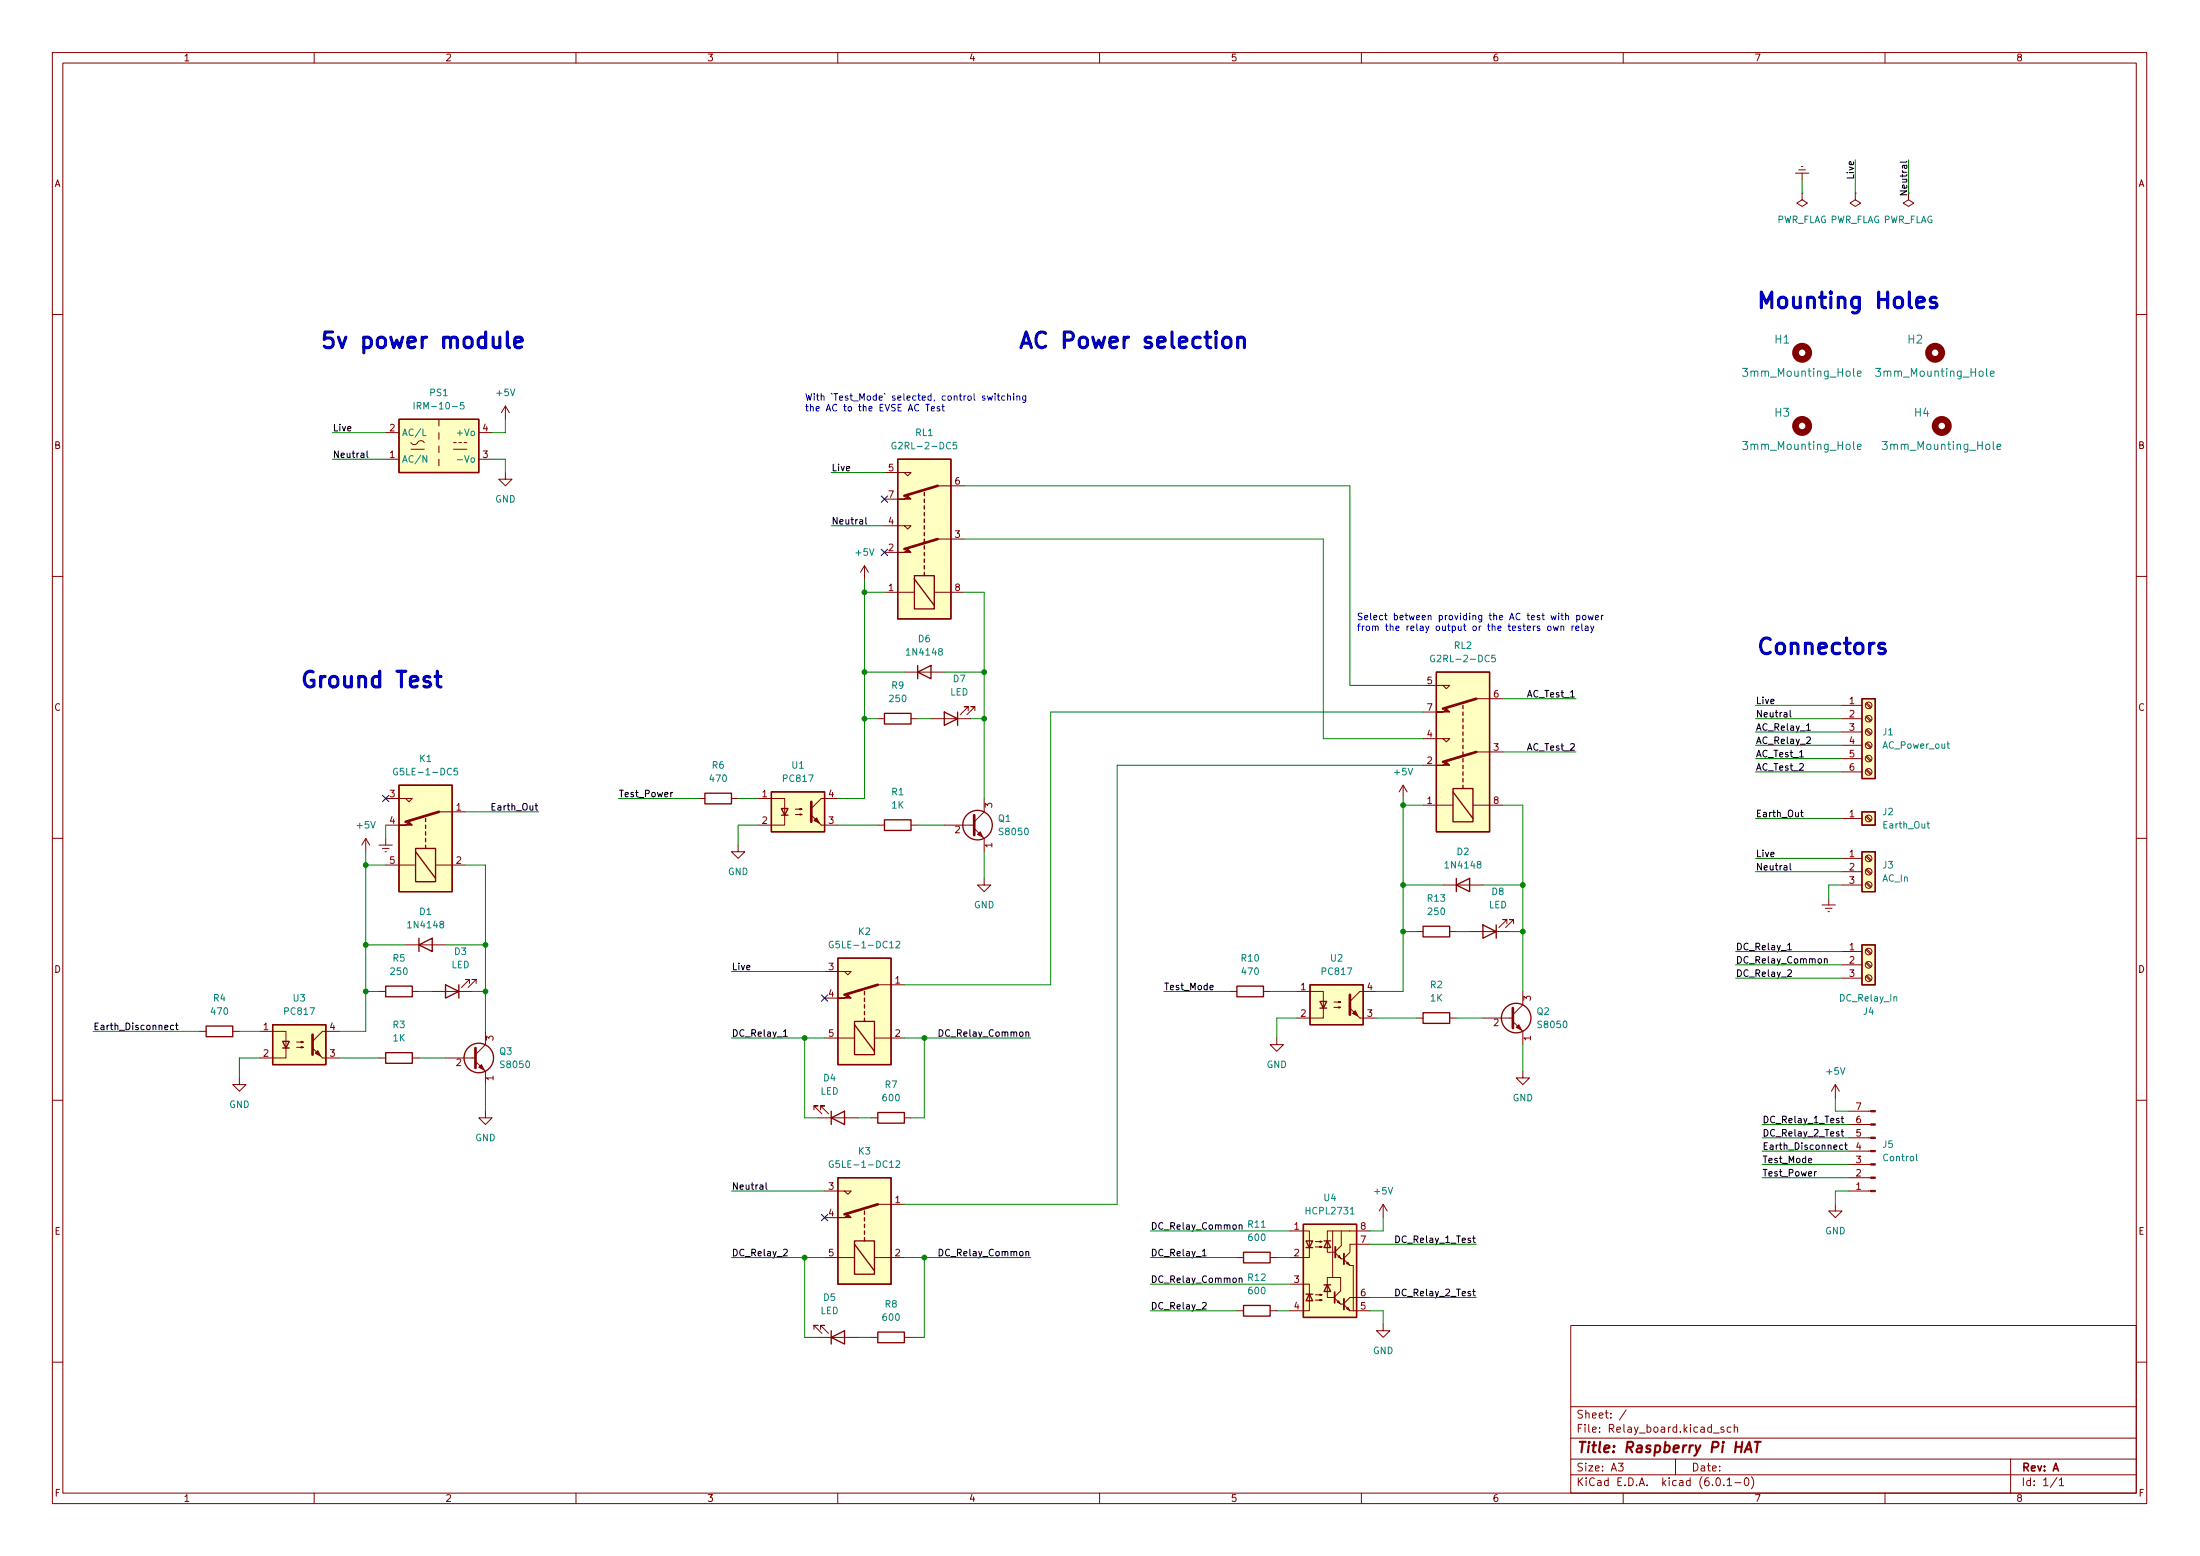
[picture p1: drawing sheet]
<svg xmlns="http://www.w3.org/2000/svg" width="420mm" height="297mm" viewBox="0 0 420 297" stroke-linecap="round" stroke-linejoin="round" font-family="sans-serif">
<g fill="none" stroke="#840000" stroke-width=".19">
<path d="M10 10h400v277h-400zM12 12h396v273h-396zM60 10v2M110 10v2M160 10v2M210 10v2M260 10v2M310 10v2M360 10v2M342.9 33.1h2.5M343.5 32.4h1.3M344 31.8h.3"/>
<path d="M344.2 36.9v1.2l1 .7-1 .6-1-.6 1-.7M344.2 36.9h.1M344.2 33.1v1.2M354.3 36.9v1.2l1 .7-1 .6-1-.6 1-.7M354.3 36.9h.1M364.5 36.9v1.2l1 .7-1 .6-1-.6 1-.7M10 60h2M96.5 77.5l-.7 1.3M96.5 77.5v2.5M96.5 77.5l.8 1.3M408 60h2M73.7 87.7h2.5"/>
<path d="M73.7 82.6h2.5M78.5 85.8h2.5M78.5 84.5a.8 .8 0 0 0 .8 .4 .8 .8 0 0 0 .6-.6 .73 .73 0 0 1 1.1 .2M83.8 80v1.3M83.8 82.6v1.3M83.8 85.1v1.3M83.8 87.7v1.2M86.6 85.8h2.6M86.6 84.5h.5M87.6 84.5h.5M88.6 84.5h.6M91.4 87.7h2.6"/>
<path d="M91.4 82.6h2.6M96.5 90.2v1.3h1.3l-1.3 1.2-1.3-1.2h1.3M168.9 90.2h5.1l-.6 .6-.7-.6M168.9 95.3h2.5M179.1 92.7h5M10 110h2M165.1 108l-.8 1.3M165.1 108v2.5M165.1 108l.8 1.3M168.9 100.4h5.1l-.6 .6-.7-.6M168.9 113.1h5.7M168.9 105.4h2.5"/>
<path d="M178.4 113.1h5.7M179.1 102.9h5M408 110h2M167.6 137.2h1.3M172.7 128.3h7.6M174 137.2h1.3M177.8 137.2h7.6M184.9 135.7v-.8h-.8h.8l-1.5 1.5M186.2 135.7v-.8h-.8h.8l-1.5 1.5M271.8 130.8h5.1l-.7 .7-.6-.7M271.8 135.9h2.5M281.9 133.4h5.1"/>
<path d="M351.8 137.2h3.8M351.8 134.7h3.8M351.8 139.7h3.8M356.3 139.4l.9 .8M356.3 136.9l.9 .8M356.3 134.3l.9 .9M356.5 139.2l.9 .9M356.5 136.7l.9 .8M356.5 134.1l.9 .9M73.7 152.4h5l-.6 .7-.6-.7M73.7 157.5h2.5M83.8 155h5.1"/>
<path d="M133.3 152.4h1.3M139.7 152.4h1.3M144.8 152.4h5.1v5.1h-5.1M151.9 155.5h1.3l-.4 .1v-.2l.4 .1M151.9 154.5h1.3l-.4 .1v-.3l.4 .2M156.8 157.5h3.2M160 152.4h-3.2l-1.9 1.9M167.6 157.5h1.3M174 157.5h1.3M180.3 157.5h5.8M186.1 158.2l1.9 1.9v2.5M188 152.4v2.6l-1.9 1.9"/>
<path d="M268 149.9l-.8 1.3M268 149.9v2.5M268 149.9l.7 1.3M271.8 141h5.1l-.7 .6-.6-.6M271.8 153.7h5.7M271.8 146.1h2.5M281.3 153.7h5.7M281.9 143.5h5.1M351.8 142.3h3.8M351.8 144.8h3.8M351.8 147.4h3.8M351.8 156.2h3.8"/>
<path d="M356.3 147l.9 .9M356.3 144.5l.9 .8M356.3 141.9l.9 .9M356.3 155.9l.9 .9M356.5 146.8l.9 .9M356.5 144.3l.9 .8M356.5 141.8l.9 .8M356.5 155.7l.9 .9M10 160h2M69.8 160.1l-.7 1.2M69.8 160.1v2.5M69.8 160.1l.8 1.2"/>
<path d="M72.4 161.3h2.5M73 162h1.3M73.5 162.6h.3M73.7 160.1v1.2M73.7 165.1h5.7M83.2 165.1h5.7M141 161.3v1.3h1.2l-1.2 1.3-1.3-1.3h1.3M188 167.7v1.2h1.2l-1.2 1.3-1.3-1.3h1.3M270.5 177.8h1.3M275.6 168.9h7.6M276.9 177.8h1.2M280.7 177.8h7.6"/>
<path d="M287.8 176.3v-.7h-.8h.8l-1.5 1.5M289.1 176.3v-.7h-.8h.8l-1.6 1.5M348 172.8h2.5M348.6 173.4h1.3M349.1 174h.3M349.2 171.5v1.3M351.8 163.9h3.8M351.8 166.4h3.8M351.8 168.9h3.8M356.3 168.6l.9 .9M356.3 166.1l.9 .8M356.3 163.5l.9 .9"/>
<path d="M356.5 168.4l.9 .9M356.5 165.9l.9 .8M356.5 163.4l.9 .8M408 160h2M38.1 196.9h1.3M44.4 196.9h1.3M49.5 196.9h5.1v5.1h-5.1M56.6 199.9h1.3l-.4 .2v-.3l.4 .1M56.6 198.9h1.3l-.4 .1v-.2l.4 .1M64.8 196.9h-3.2l-1.9 1.9M72.4 189.3h1.3M77.5 180.4h7.6"/>
<path d="M78.7 189.3h1.3M82.5 189.3h7.7M89.7 187.7v-.7h-.8h.8l-1.6 1.5M90.9 187.7v-.7h-.7h.7l-1.5 1.5M92.7 196.9v2.5l-1.9 1.9M157.5 185.5h5.1l-.7 .6-.6-.6M157.5 198.2h5.7M157.5 190.5h2.5M167 198.2h5.7M167.6 188h5.1M234.9 189.3h1.3M241.3 189.3h1.3"/>
<path d="M243.8 198.2v1.2h1.3l-1.3 1.3-1.2-1.3h1.2M247.6 189.3h5.1v5h-5.1M254.8 192.3h1.2l-.3 .1v-.2l.3 .1M254.8 191.3h1.2l-.3 .1v-.2l.3 .1M259.7 194.3h3.2M262.9 189.3h-3.2l-1.9 1.9M270.5 194.3h1.3M276.9 194.3h1.2M283.2 194.3h5.7M288.9 195l1.9 1.9v2.5M290.8 189.3v2.5l-1.9 1.9M351.8 181.6h3.8"/>
<path d="M351.8 184.2h3.8M351.8 186.7h3.8M356.3 186.4l.9 .8M356.3 183.9l.9 .8M356.3 181.3l.9 .9M356.5 186.2l.9 .9M356.5 183.7l.9 .8M356.5 181.1l.9 .9M10 210h2M45.7 205.8v1.2h1.3l-1.3 1.3-1.3-1.3h1.3M61.6 202h3.2M72.4 202h1.3"/>
<path d="M78.7 202h1.3M85.1 202h5.7M90.8 202.6l1.9 1.9v2.5M92.7 212.1v1.3h1.3l-1.3 1.3-1.3-1.3h1.3M155.4 211.9v-.8h.8h-.8l1.6 1.5M156.2 213.4h7.6M156.7 211.9v-.8h.8h-.8l1.5 1.5M166.4 213.4h1.2M172.7 213.4h1.3M290.8 204.5v1.3h1.3l-1.3 1.2-1.2-1.2h1.2M350.5 207l-.7 1.3M350.5 207v2.6"/>
<path d="M350.5 207l.8 1.3M353.1 212.1h4.2M353.1 214.7h4.2M353.1 217.2h4.2M353.1 219.7h4.2M408 210h2M157.5 227.4h5.1l-.7 .6-.6-.6M157.5 232.4h2.5M167.6 229.9h5.1M246.4 235h3.7v5.1h-3.7M251.2 238h1.3l-.4 .2v-.3l.4 .1M251.2 237h1.3l-.4 .1v-.2l.4 .1"/>
<path d="M253.5 238v1.1h1.5M254.5 235v8.9h-1v3.8h1.3M255 239.2l1.2 1.1h.5M255.5 239.9l.3-.2 .2 .5zM256.2 235v2.8l-1.2 1.1M257.7 235h3.9M257.8 235h-4.3v3.2M257.8 239.1l-1.1 1.1M261.6 237.5h-3.8v1.4M264.2 229.9l-.8 1.3M264.2 229.9v2.5M264.2 229.9l.7 1.3"/>
<path d="M350.5 229.9v1.3h1.3l-1.3 1.2-1.3-1.2h1.3M353.1 222.3h4.2M353.1 224.8h4.2M353.1 227.4h4.2M155.4 253.8v-.8h.8h-.8l1.6 1.5M156.2 255.3h7.6M156.7 253.8v-.8h.8h-.8l1.5 1.5M157.5 240.1h5.7M166.4 255.3h1.2M167 240.1h5.7M172.7 255.3h1.3M236.2 250.2h1.3"/>
<path d="M236.2 240.1h1.3M242.6 250.2h1.2M242.6 240.1h1.2M246.4 245.1h3.7v5.1h-3.7M251.2 248.2h1.3l-.4 .1v-.2l.4 .1M251.2 247.2h1.3l-.4 .1v-.2l.4 .1M254.5 243.9h1.5v2.5l-1.1 1.2M254.9 247.8l1.1 1.2h.5M255.7 248.3l.2 .5-.5-.2zM256.7 249.1l1.1 1.1h3.8M256.7 240.4l1.1 1.2h.6v8.6M257.2 249.8l.2-.2 .3 .5z"/>
<path d="M257.2 241.2l.2-.2 .3 .5zM261.6 247.7h-3.8l-1.1 1.1M264.2 252.8v1.2h1.2l-1.2 1.3-1.3-1.3h1.3M300 253h108v32h-108zM10 260h2M300 278.5h108M300 274.5h108M300 268.5h108M309.1 279.3h.9l-.5 .6 .4 .1v.7l-.2 .1-.6-.1M310.6 269.1l-1.3 2M320 278.5v3M327.2 273.6h1.2"/>
<path d="M329.2 272.5l-.3-.1-.3 .2 .1 .2 .5 .2v.3h-.6M330.6 272.5l-.5-.1-.2 .3 .1 .6h.6M331.2 272.6l.2-.2 .4 .1 .1 .9M331.2 271.9v1.5M384 278.5v6.5M408 260h2M60 285v2M110 285v2M160 285v2M210 285v2M260 285v2M300 281.5h108"/>
<path d="M310 285v2M327.9 282.2l.2-.1a.8 .8 0 0 1 .5 .8 .8 .8 0 0 1-.5 .7 1 1 0 0 1-.2-1.4zM329.2 283.5v.1M329.9 282.5l.4-.4v1.5M329.9 283.6h.8M331.4 283h1.1M333.3 282.3l.2-.2a.8 .8 0 0 1 .5 .8 .8 .8 0 0 1-.5 .7l-.2-.1-.2-.5zM334.5 281.9a1.72 1.72 0 0 1 0 2.3M360 285v2M392.9 282l-1.3 2M393.3 282.5l.4-.4v1.5M393.3 283.6h.8"/>
<circle cx="356.9" cy="134.7" r=".63"/>
<circle cx="356.9" cy="137.2" r=".63"/>
<circle cx="356.9" cy="139.7" r=".63"/>
<circle cx="356.9" cy="156.2" r=".63"/>
<circle cx="356.9" cy="147.4" r=".63"/>
<circle cx="356.9" cy="144.8" r=".63"/>
<circle cx="356.9" cy="142.3" r=".63"/>
<circle cx="356.9" cy="163.9" r=".63"/>
<circle cx="356.9" cy="166.4" r=".63"/>
<circle cx="356.9" cy="168.9" r=".63"/>
<circle cx="356.9" cy="184.2" r=".63"/>
<circle cx="356.9" cy="186.7" r=".63"/>
<circle cx="356.9" cy="181.6" r=".63"/>
</g>
<path d="M333.2 277.2l.9-2 .4 2M333.4 276.7h1M335.1 275.2h1.2M335.7 275.2l-.2 2" fill="none" stroke="#840000" stroke-width=".4"/>
<g fill="#ffffc2" stroke="#ffffc2" stroke-width=".19">
<path d="M355.6 162.6h2.5v7.6h-2.5z"/>
<path d="M355.6 180.4h2.5v7.6h-2.5z"/>
<path d="M248.9 233.7h10.2v17.8h-10.2z"/>
<path d="M76.2 149.9h10.2v20.3h-10.2z"/>
<path d="M147.3 151.2h10.2v7.6h-10.2z"/>
<path d="M250.2 188h10.1v7.6h-10.1z"/>
<path d="M76.2 80h15.2v10.2h-15.2z"/>
<path d="M160 224.8h10.2v20.3h-10.2z"/>
<path d="M52.1 195.6h10.1v7.6h-10.1z"/>
<path d="M355.6 133.4h2.5v15.2h-2.5z"/>
<path d="M355.6 155h2.5v2.5h-2.5z"/>
<path d="M160 182.9h10.2v20.3h-10.2z"/>
<path d="M171.4 87.7h10.2v30.4h-10.2z"/>
<path d="M274.3 128.3h10.2v30.5h-10.2z"/>
</g>
<g fill="none" stroke="#840000" stroke-width=".25">
<path d="M76.2 80h15.2v10.2h-15.2zM171.4 87.7h10.2v30.4h-10.2zM176.5 94v.7M176.5 95.3v.6M176.5 96.6v.6M176.5 97.8v.7M176.5 99.1v.6M174.6 109.9h3.8v6.3h-3.8zM174.6 110.5l3.8 5.1M176.5 100.4v.6M176.5 101.6v.7M176.5 102.9v.6"/>
<path d="M176.5 104.2v.6M176.5 105.4v.7M176.5 106.7v.7M176.5 108v.6M176.5 109.3v.6M168.9 136.2h5.1v2h-5.1zM175.3 128.3l2.5-1.3v2.6zM175.3 127v2.6M180.3 135.9l2.6 1.3-2.6 1.3zM182.9 135.9v2.6M274.3 128.3h10.2v30.5h-10.2zM279.4 134.7v.6"/>
<path d="M279.4 135.9v.7M279.4 137.2v.6M279.4 138.5v.6M279.4 139.7v.7M355.6 133.4h2.5v15.2h-2.5zM76.2 149.9h10.2v20.3h-10.2zM81.3 156.2v.7M81.3 157.5v.7M81.3 158.8v.6M134.6 151.4h5.1v2.1h-5.1zM147.3 151.2h10.2v7.6h-10.2zM149.2 154.3h1.3l-.6 1.3z"/>
<path d="M149.2 155.6h1.3M168.9 156.5h5.1v2h-5.1zM277.5 150.5h3.8v6.4h-3.8zM277.5 151.2l3.8 5M279.4 141v.6M279.4 142.3v.6M279.4 143.5v.7M279.4 144.8v.7M279.4 146.1v.6M279.4 147.4v.6M279.4 148.6v.7M279.4 149.9v.6"/>
<path d="M355.6 155h2.5v2.5h-2.5zM79.4 162h3.8v6.3h-3.8zM79.4 162.6l3.8 5.1M80 179.1v2.5M81.3 160.1v.6M81.3 161.3v.7M271.8 176.8h5.1v2.1h-5.1zM278.1 168.9l2.6-1.2v2.5zM278.1 167.7v2.5M283.2 176.6l2.5 1.2-2.5 1.3zM285.7 176.6v2.5M355.6 162.6h2.5v7.6h-2.5z"/>
<path d="M39.4 195.9h5v2h-5zM52.1 195.6h10.1v7.6h-10.1zM54 198.8h1.2l-.6 1.3zM73.7 188.3h5v2h-5zM80 180.4l2.5-1.3v2.5zM85.1 188l2.5 1.3-2.5 1.2zM87.6 188v2.5M160 182.9h10.2v20.3h-10.2zM163.2 195h3.8v6.3h-3.8zM163.2 195.6l3.8 5.1M165.1 189.3v.6M165.1 190.5v.7"/>
<path d="M165.1 191.8v.6M165.1 193.1v.6M165.1 194.3v.7M236.2 188.3h5.1v2h-5.1zM250.2 188h10.1v7.6h-10.1zM252.1 191.2h1.3l-.7 1.2zM252.1 192.4h1.3M271.8 193.3h5.1v2.1h-5.1zM355.6 180.4h2.5v7.6h-2.5zM54 200.1h1.2M73.7 201h5v2h-5zM158.7 213.4l2.6-1.3v2.6z"/>
<path d="M158.7 212.1v2.6M167.6 212.4h5.1v2h-5.1zM160 224.8h10.2v20.3h-10.2zM163.2 236.9h3.8v6.3h-3.8zM163.2 237.5l3.8 5.1M165.1 231.2v.6M165.1 232.4v.7M165.1 233.7v.7M165.1 235v.6M165.1 236.3v.6M237.5 239.1h5.1v2h-5.1zM248.9 233.7h10.2v17.8h-10.2z"/>
<path d="M249.4 236.9h1.3l-.6 1.3zM249.4 238.2h1.3M252.9 236.9h1.2M253.5 236.9l.6 1.3h-1.2zM158.7 255.3l2.6-1.3v2.6zM158.7 254v2.6M167.6 254.3h5.1v2h-5.1zM237.5 249.2h5.1v2h-5.1zM249.4 247.1h1.3M250.1 247.1l.6 1.2h-1.3zM252.9 245.3h1.2M253.5 245.3l.6 1.2h-1.2z"/>
<circle cx="186.7" cy="157.5" r="2.82"/>
<circle cx="289.6" cy="194.3" r="2.82"/>
<circle cx="91.4" cy="202" r="2.82"/>
</g>
<path d="M255 238v2.1M256.7 239.3v2M254.9 246.7v2M256.7 247.9v2.1" fill="none" stroke="#840000" stroke-width=".36"/>
<g fill="none" stroke="#008484" stroke-width=".19">
<path d="M79.1 76.8v1.3M88.6 76.8h-.6l-.1 .6 .2-.1 .4 .1 .1 .1v.5l-.2 .1-.5-.1M354.7 71.3l.8-.1-.1-.3-.5-.1-.2 .2 .1 .8h.6M380.1 71.3l.8-.1-.1-.3-.5-.1-.2 .2 .1 .8h.6M80.8 81.9v1.3h.6M81.5 87v1.2l-.7-1.2v1.2M87.3 87.8h1M171.1 84.5a.59 .59 0 0 0-.8 .6 .59 .59 0 0 0 .8 .5v-.4h-.2M182.7 84.4h-.6l-.1 .6 .2-.1 .4 .1 .1 .2v.4l-.2 .1-.5-.1M354.7 85.3l.8-.1-.1-.3-.5-.1-.2 .2 .1 .7h.6M381.4 85.3l.7-.1v-.3l-.5-.1-.2 .2 .1 .7h.6M273.9 125.1a.59 .59 0 0 0-.7 .6 .59 .59 0 0 0 .7 .6l.1-.5h-.3"/>
<path d="M285.5 125.1h-.6v.6l.2-.1h.4l.1 .2-.1 .4-.1 .1-.5-.1M75.9 146.7a.59 .59 0 0 0-.8 .6 .59 .59 0 0 0 .8 .6v-.5h-.2M87.4 146.7h-.6l-.1 .6 .2-.2 .4 .1 .1 .2v.4l-.2 .1-.5-.1M368 157.2h.5M368.2 156.8v1.1l.3 .2M371.8 142h.5M372 141.6v1.1l.3 .2M159.1 179.7a.59 .59 0 0 0-.8 .6 .59 .59 0 0 0 .8 .6v-.5h-.2M171.1 179.8l.5-.1 .2 .3-.7 1h.7M159.1 221.7a.59 .59 0 0 0-.8 .5 .59 .59 0 0 0 .8 .6v-.5h-.2M171.1 221.7l.5-.1 .2 .4-.7 .9h.7M257.9 231.8h.7"/>
<path d="M366 220.3v1.1l.2 .2"/>
</g>
<g fill="none" stroke="#840000" stroke-width=".51">
<path d="M179.1 92.7l-6.4 2M179.1 102.9l-6.4 1.9M281.9 133.4l-6.3 1.9M83.8 155l-6.3 1.9M154.9 153.1v3.8M186.1 155.6v3.8M281.9 143.5l-6.3 2M59.7 197.5v3.8M167.6 188l-6.3 1.9M257.8 189.9v3.8M288.9 192.4v3.9M90.8 200.1v3.8"/>
<path d="M167.6 229.9l-6.3 1.9"/>
</g>
<g fill="#840000" stroke="#840000" stroke-width=".19">
<path d="M76.2 157.5h1.3l.6-.6 .6 .6z"/>
<path d="M186.7 159.3l.5-.5 .5 1z"/>
<path d="M357.3 212h.8v.3h-.8z"/>
<path d="M357.3 214.5h.8v.3h-.8z"/>
<path d="M357.3 217.1h.8v.2h-.8z"/>
<path d="M357.3 219.6h.8v.3h-.8z"/>
<path d="M357.3 222.2h.8v.2h-.8z"/>
<path d="M357.3 224.7h.8v.3h-.8z"/>
<path d="M357.3 227.2h.8v.3h-.8z"/>
<path d="M154.9 155.6l1.9 1.9z"/>
<path d="M155.4 156.6l.6-.5 .5 1z"/>
<path d="M257.8 192.4l1.9 1.9z"/>
<path d="M258.3 193.5l.5-.6 .5 1.1z"/>
<path d="M91.4 203.7l.5-.5 .6 1.1z"/>
<path d="M160 232.4h1.3l.6-.6 .7 .6z"/>
<path d="M59.7 200.1l1.9 1.9z"/>
<path d="M60.2 201.1l.5-.5 .5 1z"/>
<path d="M160 190.5h1.3l.6-.6 .7 .6z"/>
<path d="M289.6 196.1l.5-.5 .5 1z"/>
<path d="M171.4 105.4h1.3l.7-.6 .6 .6z"/>
<path d="M171.4 95.3h1.3l.7-.6 .6 .6z"/>
<path d="M274.3 146.1h1.3l.6-.6 .7 .6z"/>
<path d="M274.3 135.9h1.3l.6-.6 .7 .6z"/>
</g>
<g fill="none" stroke="#840000" stroke-width="1.3">
<circle cx="344.2" cy="67.3" r="1.27"/>
<circle cx="369.6" cy="67.3" r="1.27"/>
<circle cx="344.2" cy="81.3" r="1.27"/>
<circle cx="370.8" cy="81.3" r="1.27"/>
</g>
<g fill="none" stroke="#000" stroke-width=".19">
<path d="M362.9 36.5h1.3l-1.3 .7h1.3M70.1 86.1v1.1l.2 .1M165.4 98.8v1.1l.1 .1M341.9 135.6v1.1l.2 .2M345 139.4h.8M128.5 151.3l-.4 .2M343.7 144.5h.7M343.9 155.1h.5M344.1 154.7v1l.3 .2M345 140.8l.5-.1 .3 .3-.8 1h.8M341.9 164.8v1.1l.2 .2M33.2 195.8l-.4-.1-.2 .3 .1 .5h.5"/>
<path d="M33.5 195.7h.5M33.7 195.3v1.1l.3 .2M149.6 196.9l.4-.3v1.2M149.6 197.8h.8M179.4 196.6a.64 .64 0 0 1 .7 .6 .64 .64 0 0 1-.7 .6zM231.1 188.5l.6-.1-.1-.2-.3-.1-.2 .2 .1 .6h.4M341.4 180.4l.4-.3v1.2M341.4 185.3l.5-.2 .2 .4-.8 .9h.8M341.4 181.3h.7M348.4 183.1l.2-.1 .3 .1 .1 .8M348.4 183v.9M351.6 213.5h.5"/>
<path d="M351.6 216h.5M351.8 213.1v1.1l.3 .1M351.8 215.6v1.1l.3 .2M351.9 218.6h-.3l-.3 .2 .1 .6h.5M352.3 218.6h.5M352.5 218.2v1l.3 .2M146.3 225.8v1.1l.2 .1M149.6 238.6l.5-.1 .3 .3-.8 .9h.8M179.4 238.5a.64 .64 0 0 1 .7 .6 .64 .64 0 0 1-.7 .6zM229.6 238.8l.4-.3v1.2M229.6 239.7h.8M236.7 233.9l.1-.1 .3 .1 .1 .8"/>
<path d="M236.7 233.8v.9M266.6 235.9a.64 .64 0 0 1 .7 .7 .64 .64 0 0 1-.7 .6zM345.4 221.5l.6-.1-.1-.2-.3-.1-.2 .2 .1 .6h.4M346.9 223.7l-.4 .2M229.6 248.8l.5-.2 .3 .4-.8 .9h.8M236.7 244.1l.1-.1h.3l.1 .8M236.7 244v.8M266.6 246.1a.64 .64 0 0 1 .7 .6 .64 .64 0 0 1-.7 .7z"/>
</g>
<path d="M369.8 56.9l-.7-.2-.3 .2-.2 .3 .2 .4 1 .3 .1 .3-.1 .4-.3 .1-.9-.1M96.9 63.4v2.5l.1 .3 .3 .2M98.3 65.4l1.4-.3-.1-.6-.9-.1-.2 .1-.2 .3v1.1l.2 .3 .2 .2 .9-.2M233.7 64.7a.81 .81 0 0 1 .8-.3 .81 .81 0 0 1 .6 .5v.9a.81 .81 0 0 1-.8 .6 .81 .81 0 0 1-.8-.6v-.9zM236.4 64.7a.74 .74 0 0 1 1.3 .1v1.6M236.4 64.4v2M83.1 129.1h1.1M83.5 128.1v2.6l.2 .3 .5 .1M359.9 122.9l-.7-.1-.3 .1-.1 .3 .1 .4 1 .3 .2 .3-.2 .4-.3 .2-.8-.2" fill="none" stroke="#0000c2" stroke-width=".6"/>
<g fill="none" stroke="#0000c2" stroke-width=".19">
<path d="M177.2 77.2v1.3M177.9 78l.6-.1-.1-.2-.3-.1-.2 .2v.6h.5M179.4 77.7l-.3-.1-.1 .2v.2l.4 .1v.3h-.4M179.9 77.6h.5M180.1 77.2v1.1l.3 .2M188.6 75.6l.2 .8 .3-.6 .2 .6 .2-.8M190 75.1v.2M190 75.6v.8M190.5 75.6h.4M190.6 75.1v1.1l.3 .2M191.9 75.6h-.4l-.2 .2 .1 .6h.5M192.5 75.7l.1-.1h.3l.1 .8"/>
<path d="M192.5 75.1v1.3M193.6 75.1v.2M193.6 75.6v.8M194.2 75.7l.2-.1h.3v.8M194.2 75.6v.8M195.9 75.6v1l-.2 .2h-.3M195.9 75.6h-.4l-.2 .2 .1 .6h.5M295.6 119.6l.2-.1 .4 .1v.5l-.1 .2-.3 .1-.2-.2zM296.7 119.5l.2 .9 .2-.6 .3 .6 .2-.9M297.7 117.1v.1M297.7 117.5v.8M298.1 119.6l.2-.1 .3 .1v.8"/>
<path d="M298.1 117.5h.5M298.1 119.5v.9M298.3 117.1v1l.3 .2M299 117.6l.2-.1h.3l.1 .8M299 117.1v1.2M300.2 119.5v.9M300.6 119.5l-.4 .3M300.9 119.9l.6-.1v-.2l-.4-.1-.2 .2 .1 .6h.5M301.1 117.5h.4l.2 .2-.1 .6h-.5M301.1 117.5v1.2M302.1 119.1v1.1l.2 .2M302.3 117.6l.2-.1 .3 .1 .1 .5-.1 .2h-.3l-.2-.1z"/>
<path d="M302.8 119.6h.4l.1 .8M303.3 117.5l.2 .8 .3-.6 .2 .6 .3-.8M303.3 119.8l-.4 .1-.2 .2 .2 .3 .4-.1M303.8 119.5l.3 .9M304.4 119.5l-.4 1.2-.2 .1M304.7 117.9l.6-.1-.1-.3h-.3l-.2 .2 .1 .6h.4M305.8 117.5v.8M306.2 117.5l-.4 .2"/>
</g>
<g fill="none" stroke="#008400" stroke-width=".19">
<path d="M344.2 34.3v2.6M354.3 30.5v6.4M364.5 30.5v6.4M63.5 82.6h10.2M63.5 87.7h10.2M94 87.7h2.5v2.5M96.5 80v2.6h-2.5M158.7 90.2h10.2M184.1 92.7h73.7v38.1h14M158.7 100.4h10.2M165.1 113.1h3.8M165.1 110.5v41.9h-5.1"/>
<path d="M184.1 113.1h3.9v39.3M184.1 102.9h68.6v38.1h19.1M165.1 137.2h2.5M165.1 128.3h7.6M175.3 137.2h2.5M180.3 128.3h7.7M185.4 137.2h2.6M271.8 135.9h-71.1v52.1h-28M287 133.4h14M335.3 137.2h16.5M335.3 134.7h16.5M335.3 139.7h16.5"/>
<path d="M73.7 157.5v2.6M88.9 155h14M118.1 152.4h15.2M141 152.4h3.8M144.8 157.5h-3.8v3.8M160 157.5h7.6M175.3 157.5h5M268 152.4v36.9h-5.1M268 153.7h3.8M271.8 146.1h-58.4v83.8h-40.7M287 153.7h3.8v35.6M287 143.5h14"/>
<path d="M335.3 144.8h16.5M335.3 142.3h16.5M335.3 156.2h16.5M335.3 147.4h16.5M69.8 162.6v34.3h-5M69.8 165.1h3.9M88.9 165.1h3.8v31.8M188 162.6v5.1M268 177.8h2.5M268 168.9h7.6M278.1 177.8h2.6M283.2 168.9h7.6"/>
<path d="M288.3 177.8h2.5M335.3 163.9h16.5M335.3 166.4h16.5M351.8 168.9h-2.6v2.6M17.8 196.9h20.3M45.7 196.9h3.8M69.8 189.3h2.6M69.8 180.4h7.7M80 189.3h2.5M85.1 180.4h7.6M90.2 189.3h2.5M139.7 198.2h17.8"/>
<path d="M139.7 185.5h17.8M153.7 198.2v15.2h2.5M172.7 198.2h24.1M176.5 198.2v15.2h-2.5M222.2 189.3h12.7M242.6 189.3h5M247.6 194.3h-3.8v3.9M262.9 194.3h7.6M278.1 194.3h5.1M290.8 199.4v5.1M331.5 186.7h20.3M331.5 184.2h20.3"/>
<path d="M331.5 181.6h20.3M49.5 202h-3.8v3.8M64.8 202h7.6M80 202h5.1M92.7 207v5.1M163.8 213.4h2.6M336.5 219.7h16.6M336.5 217.2h16.6M336.5 214.7h16.6M350.5 209.6v2.5h2.6M139.7 227.4h17.8M219.7 235h26.7"/>
<path d="M261.6 237.5h20.3M264.2 232.4v2.6h-2.6M336.5 224.8h16.6M336.5 222.3h16.6M353.1 227.4h-2.6v2.5M139.7 240.1h17.8M153.7 240.1v15.2h2.5M163.8 255.3h2.6M172.7 240.1h24.1M176.5 240.1v15.2h-2.5M219.7 240.1h16.5M219.7 250.2h16.5"/>
<path d="M219.7 245.1h26.7M243.8 240.1h2.6M243.8 250.2h2.6M261.6 247.7h20.3M261.6 250.2h2.6v2.6"/>
</g>
<path d="M168.3 94.7l1.2 1.2M169.5 94.7l-1.2 1.2M168.3 104.8l1.2 1.3M169.5 104.8l-1.2 1.3M73.1 151.8l1.2 1.2M74.3 151.8l-1.2 1.2M156.9 189.9l1.2 1.2M158.1 189.9l-1.2 1.2M156.9 231.8l1.2 1.3M158.1 231.8l-1.2 1.3" fill="none" stroke="#000084" stroke-width=".19"/>
<g fill="#008400" stroke="#008400" stroke-width=".19">
<circle cx="165.1" cy="128.3" r=".46"/>
<circle cx="165.1" cy="113.1" r=".46"/>
<circle cx="153.7" cy="198.2" r=".46"/>
<circle cx="176.5" cy="198.2" r=".46"/>
<circle cx="153.7" cy="240.1" r=".46"/>
<circle cx="176.5" cy="240.1" r=".46"/>
<circle cx="165.1" cy="137.2" r=".46"/>
<circle cx="268" cy="168.9" r=".46"/>
<circle cx="188" cy="137.2" r=".46"/>
<circle cx="188" cy="128.3" r=".46"/>
<circle cx="290.8" cy="168.9" r=".46"/>
<circle cx="268" cy="153.7" r=".46"/>
<circle cx="290.8" cy="177.8" r=".46"/>
<circle cx="268" cy="177.8" r=".46"/>
<circle cx="69.8" cy="165.1" r=".46"/>
<circle cx="92.7" cy="180.4" r=".46"/>
<circle cx="69.8" cy="180.4" r=".46"/>
<circle cx="69.8" cy="189.3" r=".46"/>
<circle cx="92.7" cy="189.3" r=".46"/>
</g>
<g font-size="4.2" fill="#0000c2">
<text x="335.3" y="58.9">Mounting Holes</text>
<text x="61" y="66.5">5v power module</text>
<text x="194.3" y="66.5">AC Power selection</text>
<text x="335.3" y="124.9">Connectors</text>
<text x="57.1" y="131.3">Ground Test</text>
</g>
<text font-size="2.8" fill="#840000" x="301" y="277.3">Title: Raspberry Pi HAT</text>
<g font-size="2.1" fill="#008484">
<text x="339" y="65.6">H1</text>
<text x="364.4" y="65.6">H2</text>
<text x="333.4" y="71.9">3mm_Mounting_Hole</text>
<text x="358.8" y="71.9">3mm_Mounting_Hole</text>
<text x="339" y="79.5">H3</text>
<text x="365.7" y="79.5">H4</text>
<text x="333.4" y="85.9">3mm_Mounting_Hole</text>
<text x="360.1" y="85.9">3mm_Mounting_Hole</text>
</g>
<g font-size="2.1" fill="#840000">
<text x="301" y="273.5">File: Relay_board.kicad_sch</text>
<text x="301" y="270.8">Sheet: /</text>
<text x="301" y="280.9">Size: A3</text>
<text x="323" y="280.9">Date:</text>
<text x="386" y="280.9">Rev: A</text>
<text x="301" y="283.7">KiCad E.D.A. kicad (6.0.1-0)</text>
<text x="386" y="283.7">Id: 1/1</text>
</g>
<g font-size="1.8" fill="#840000">
<text x="35" y="11.7">1</text>
<text x="85" y="11.7">2</text>
<text x="135" y="11.7">3</text>
<text x="185" y="11.7">4</text>
<text x="235" y="11.7">5</text>
<text x="285" y="11.7">6</text>
<text x="335" y="11.7">7</text>
<text x="385" y="11.7">8</text>
<text x="10.3" y="35.7">A</text>
<text x="408.3" y="35.7">A</text>
<text x="74.4" y="82.3">2</text>
<text x="92.2" y="82.3">4</text>
<text x="10.3" y="85.7">B</text>
<text x="74.4" y="87.4">1</text>
<text x="92.2" y="87.4">3</text>
<text x="169.7" y="90">5</text>
<text x="408.3" y="85.7">B</text>
<text x="169.7" y="95">7</text>
<text x="182.4" y="92.5">6</text>
<text x="169.7" y="100.1">4</text>
<text x="169.7" y="105.2">2</text>
<text x="182.4" y="102.7">3</text>
<text x="169.7" y="112.8">1</text>
<text x="182.4" y="112.8">8</text>
<text x="272.6" y="130.6">5</text>
<text x="10.3" y="135.7">C</text>
<text x="272.6" y="135.7">7</text>
<text x="285.3" y="133.1">6</text>
<text x="353.2" y="134.4">1</text>
<text x="353.2" y="136.9">2</text>
<text x="408.3" y="135.7">C</text>
<text x="272.6" y="140.8">4</text>
<text x="285.3" y="143.3">3</text>
<text x="353.2" y="139.5">3</text>
<text x="353.2" y="142">4</text>
<text x="272.6" y="145.8">2</text>
<text x="353.2" y="144.6">5</text>
<text x="353.2" y="147.1">6</text>
<text x="74.4" y="152.2">3</text>
<text x="87.1" y="154.7">1</text>
<text x="145.6" y="152.2">1</text>
<text x="158.3" y="152.2">4</text>
<text x="189.5" y="154.2" transform="rotate(-90 189.5 154.2)">3</text>
<text x="272.6" y="153.5">1</text>
<text x="285.3" y="153.5">8</text>
<text x="353.2" y="156">1</text>
<text x="74.4" y="157.3">4</text>
<text x="145.6" y="157.3">2</text>
<text x="158.3" y="157.3">3</text>
<text x="182.4" y="159">2</text>
<text x="189.5" y="161.8" transform="rotate(-90 189.5 161.8)">1</text>
<text x="74.4" y="164.9">5</text>
<text x="87.1" y="164.9">2</text>
<text x="353.2" y="163.6">1</text>
<text x="353.2" y="166.2">2</text>
<text x="353.2" y="168.7">3</text>
<text x="10.3" y="185.7">D</text>
<text x="158.3" y="185.2">3</text>
<text x="353.2" y="181.4">1</text>
<text x="353.2" y="183.9">2</text>
<text x="408.3" y="185.7">D</text>
<text x="158.3" y="190.3">4</text>
<text x="171" y="187.7">1</text>
<text x="248.4" y="189">1</text>
<text x="261.1" y="189">4</text>
<text x="292.4" y="191" transform="rotate(-90 292.4 191)">3</text>
<text x="353.2" y="186.5">3</text>
<text x="50.3" y="196.6">1</text>
<text x="63" y="196.6">4</text>
<text x="158.3" y="197.9">5</text>
<text x="171" y="197.9">2</text>
<text x="248.4" y="194.1">2</text>
<text x="261.1" y="194.1">3</text>
<text x="285.3" y="195.9">2</text>
<text x="50.3" y="201.7">2</text>
<text x="63" y="201.7">3</text>
<text x="87.1" y="203.5">2</text>
<text x="94.2" y="198.6" transform="rotate(-90 94.2 198.6)">3</text>
<text x="292.4" y="198.6" transform="rotate(-90 292.4 198.6)">1</text>
<text x="94.2" y="206.3" transform="rotate(-90 94.2 206.3)">1</text>
<text x="354.5" y="214.4">6</text>
<text x="354.5" y="211.9">7</text>
<text x="354.5" y="219.5">4</text>
<text x="354.5" y="217">5</text>
<text x="158.3" y="227.1">3</text>
<text x="354.5" y="227.1">1</text>
<text x="354.5" y="224.6">2</text>
<text x="354.5" y="222">3</text>
<text x="158.3" y="232.2">4</text>
<text x="171" y="229.7">1</text>
<text x="10.4" y="235.7">E</text>
<text x="158.3" y="239.8">5</text>
<text x="171" y="239.8">2</text>
<text x="247.2" y="234.7">1</text>
<text x="247.2" y="239.8">2</text>
<text x="259.9" y="237.3">7</text>
<text x="259.9" y="234.7">8</text>
<text x="408.4" y="235.7">E</text>
<text x="247.2" y="244.9">3</text>
<text x="247.2" y="250">4</text>
<text x="259.9" y="250">5</text>
<text x="259.9" y="247.4">6</text>
<text x="10.4" y="285.7">F</text>
<text x="35" y="286.7">1</text>
<text x="85" y="286.7">2</text>
<text x="135" y="286.7">3</text>
<text x="185" y="286.7">4</text>
<text x="235" y="286.7">5</text>
<text x="285" y="286.7">6</text>
<text x="335" y="286.7">7</text>
<text x="385" y="286.7">8</text>
<text x="408.4" y="285.7">F</text>
</g>
<g font-size="1.8">
<text x="354.1" y="34.1" transform="rotate(-90 354.1 34.1)">Live</text>
<text x="364.2" y="36.6" transform="rotate(-90 364.2 36.6)">Neutral</text>
<text x="63.5" y="82.3">Live</text>
<text x="63.5" y="87.4">Neutral</text>
<text x="158.7" y="89.9">Live</text>
<text x="158.7" y="100.1">Neutral</text>
<text x="291.8" y="133.1">AC_Test_1</text>
<text x="335.3" y="134.4">Live</text>
<text x="335.3" y="136.9">Neutral</text>
<text x="291.8" y="143.3">AC_Test_2</text>
<text x="335.3" y="139.5">AC_Relay_1</text>
<text x="335.3" y="142">AC_Relay_2</text>
<text x="335.3" y="147.1">AC_Test_2</text>
<text x="335.3" y="144.6">AC_Test_1</text>
<text x="94.3" y="154.7">Earth_Out</text>
<text x="118.1" y="152.2">Test_Power</text>
<text x="335.3" y="156">Earth_Out</text>
<text x="335.3" y="166.1">Neutral</text>
<text x="335.3" y="163.6">Live</text>
<text x="139.7" y="185.2">Live</text>
<text x="331.5" y="181.4">DC_Relay_1</text>
<text x="331.5" y="183.9">DC_Relay_Common</text>
<text x="222.2" y="189">Test_Mode</text>
<text x="331.5" y="186.5">DC_Relay_2</text>
<text x="17.8" y="196.6">Earth_Disconnect</text>
<text x="139.7" y="197.9">DC_Relay_1</text>
<text x="179.9" y="197.9">DC_Relay_Common</text>
<text x="336.5" y="214.4">DC_Relay_1_Test</text>
<text x="336.5" y="216.9">DC_Relay_2_Test</text>
<text x="336.5" y="219.5">Earth_Disconnect</text>
<text x="139.7" y="227.1">Neutral</text>
<text x="336.5" y="224.6">Test_Power</text>
<text x="336.5" y="222">Test_Mode</text>
<text x="139.7" y="239.8">DC_Relay_2</text>
<text x="179.9" y="239.8">DC_Relay_Common</text>
<text x="219.7" y="239.8">DC_Relay_1</text>
<text x="219.7" y="234.7">DC_Relay_Common</text>
<text x="267.1" y="237.3">DC_Relay_1_Test</text>
<text x="219.7" y="244.9">DC_Relay_Common</text>
<text x="219.7" y="250">DC_Relay_2</text>
<text x="267.1" y="247.4">DC_Relay_2_Test</text>
</g>
<g font-size="1.8" fill="#008484">
<text x="339.2" y="42.6">PWR_FLAG PWR_FLAG PWR_FLAG</text>
<text x="82.1" y="75.6">PS1</text>
<text x="94.9" y="75.6">+5V</text>
<text x="76.7" y="83.2">AC/L</text>
<text x="80.1" y="78.1">IRM-10-5</text>
<text x="87.6" y="83.2">+Vo</text>
<text x="174.9" y="83.2">RL1</text>
<text x="76.7" y="88.3">AC/N</text>
<text x="88.1" y="88.3">-Vo</text>
<text x="171.3" y="85.8">G2RL-2-DC5</text>
<text x="94.6" y="95.9">GND</text>
<text x="163.5" y="106.1">+5V</text>
<text x="173.4" y="125.1">1N4148</text>
<text x="175.4" y="122.6">D6</text>
<text x="277.7" y="123.9">RL2</text>
<text x="170.3" y="131.5">R9</text>
<text x="182.1" y="130.2">D7</text>
<text x="274.2" y="126.4">G2RL-2-DC5</text>
<text x="170" y="134">250</text>
<text x="181.4" y="132.8">LED</text>
<text x="359.6" y="140.4">J1</text>
<text x="359.7" y="142.9">AC_Power_out</text>
<text x="76.1" y="148">G5LE-1-DC5</text>
<text x="80.1" y="145.5">K1</text>
<text x="135.7" y="149.3">470</text>
<text x="136" y="146.7">R6</text>
<text x="149.7" y="149.3">PC817</text>
<text x="151.3" y="146.7">U1</text>
<text x="266.4" y="148">+5V</text>
<text x="170.3" y="151.8">R1</text>
<text x="170.3" y="154.3">1K</text>
<text x="359.6" y="155.6">J2</text>
<text x="68.3" y="158.2">+5V</text>
<text x="190.7" y="156.9">Q1</text>
<text x="191" y="159.4">S8050</text>
<text x="359.8" y="158.2">Earth_Out</text>
<text x="139" y="167">GND</text>
<text x="276.3" y="165.8">1N4148</text>
<text x="278.3" y="163.2">D2</text>
<text x="359.6" y="165.8">J3</text>
<text x="186" y="173.4">GND</text>
<text x="272.7" y="172.1">R13</text>
<text x="284.3" y="173.4">LED</text>
<text x="284.9" y="170.9">D8</text>
<text x="359.5" y="168.3">AC_In</text>
<text x="78.2" y="177.2">1N4148</text>
<text x="80.1" y="174.7">D1</text>
<text x="164" y="178.5">K2</text>
<text x="272.8" y="174.7">250</text>
<text x="75.1" y="183.6">R5</text>
<text x="86.2" y="184.8">LED</text>
<text x="86.8" y="182.3">D3</text>
<text x="159.4" y="181">G5LE-1-DC12</text>
<text x="237.1" y="183.6">R10</text>
<text x="254.1" y="183.6">U2</text>
<text x="40.8" y="191.2">R4</text>
<text x="56" y="191.2">U3</text>
<text x="74.7" y="186.1">250</text>
<text x="237.3" y="186.1">470</text>
<text x="252.6" y="186.1">PC817</text>
<text x="273.2" y="188.6">R2</text>
<text x="273.2" y="191.2">1K</text>
<text x="351.5" y="191.2">DC_Relay_In</text>
<text x="40.4" y="193.7">470</text>
<text x="54.4" y="193.7">PC817</text>
<text x="75.1" y="196.3">R3</text>
<text x="293.5" y="193.7">Q2</text>
<text x="293.9" y="196.3">S8050</text>
<text x="355.9" y="193.7">J4</text>
<text x="75.1" y="198.8">1K</text>
<text x="95.4" y="201.3">Q3</text>
<text x="95.8" y="203.9">S8050</text>
<text x="241.9" y="203.9">GND</text>
<text x="156.7" y="209">LED</text>
<text x="157.3" y="206.4">D4</text>
<text x="169" y="207.7">R7</text>
<text x="348.9" y="205.1">+5V</text>
<text x="43.8" y="211.5">GND</text>
<text x="168.7" y="210.2">600</text>
<text x="288.9" y="210.2">GND</text>
<text x="90.7" y="217.8">GND</text>
<text x="164" y="220.4">K3</text>
<text x="359.6" y="219.1">J5</text>
<text x="359.8" y="221.7">Control</text>
<text x="159.4" y="222.9">G5LE-1-DC12</text>
<text x="249.6" y="231.8">HCPL2731</text>
<text x="252.9" y="229.3">U4</text>
<text x="262.6" y="228">+5V</text>
<text x="238.4" y="234.4">R11</text>
<text x="238.6" y="236.9">600</text>
<text x="348.6" y="235.6">GND</text>
<text x="238.4" y="244.5">R12</text>
<text x="156.7" y="250.9">LED</text>
<text x="157.3" y="248.3">D5</text>
<text x="169" y="249.6">R8</text>
<text x="238.6" y="247.1">600</text>
<text x="168.7" y="252.1">600</text>
<text x="262.2" y="258.5">GND</text>
</g>
<g font-size="1.8" fill="#0000c2">
<text x="153.7" y="76.5">With `Test_Mode` selected, control switching</text>
<text x="153.7" y="78.5">the AC to the EVSE AC Test</text>
<text x="259.1" y="118.4">Select between providing the AC test with power</text>
<text x="259.1" y="120.4">from the relay output or the testers own relay</text>
</g>
</svg>
